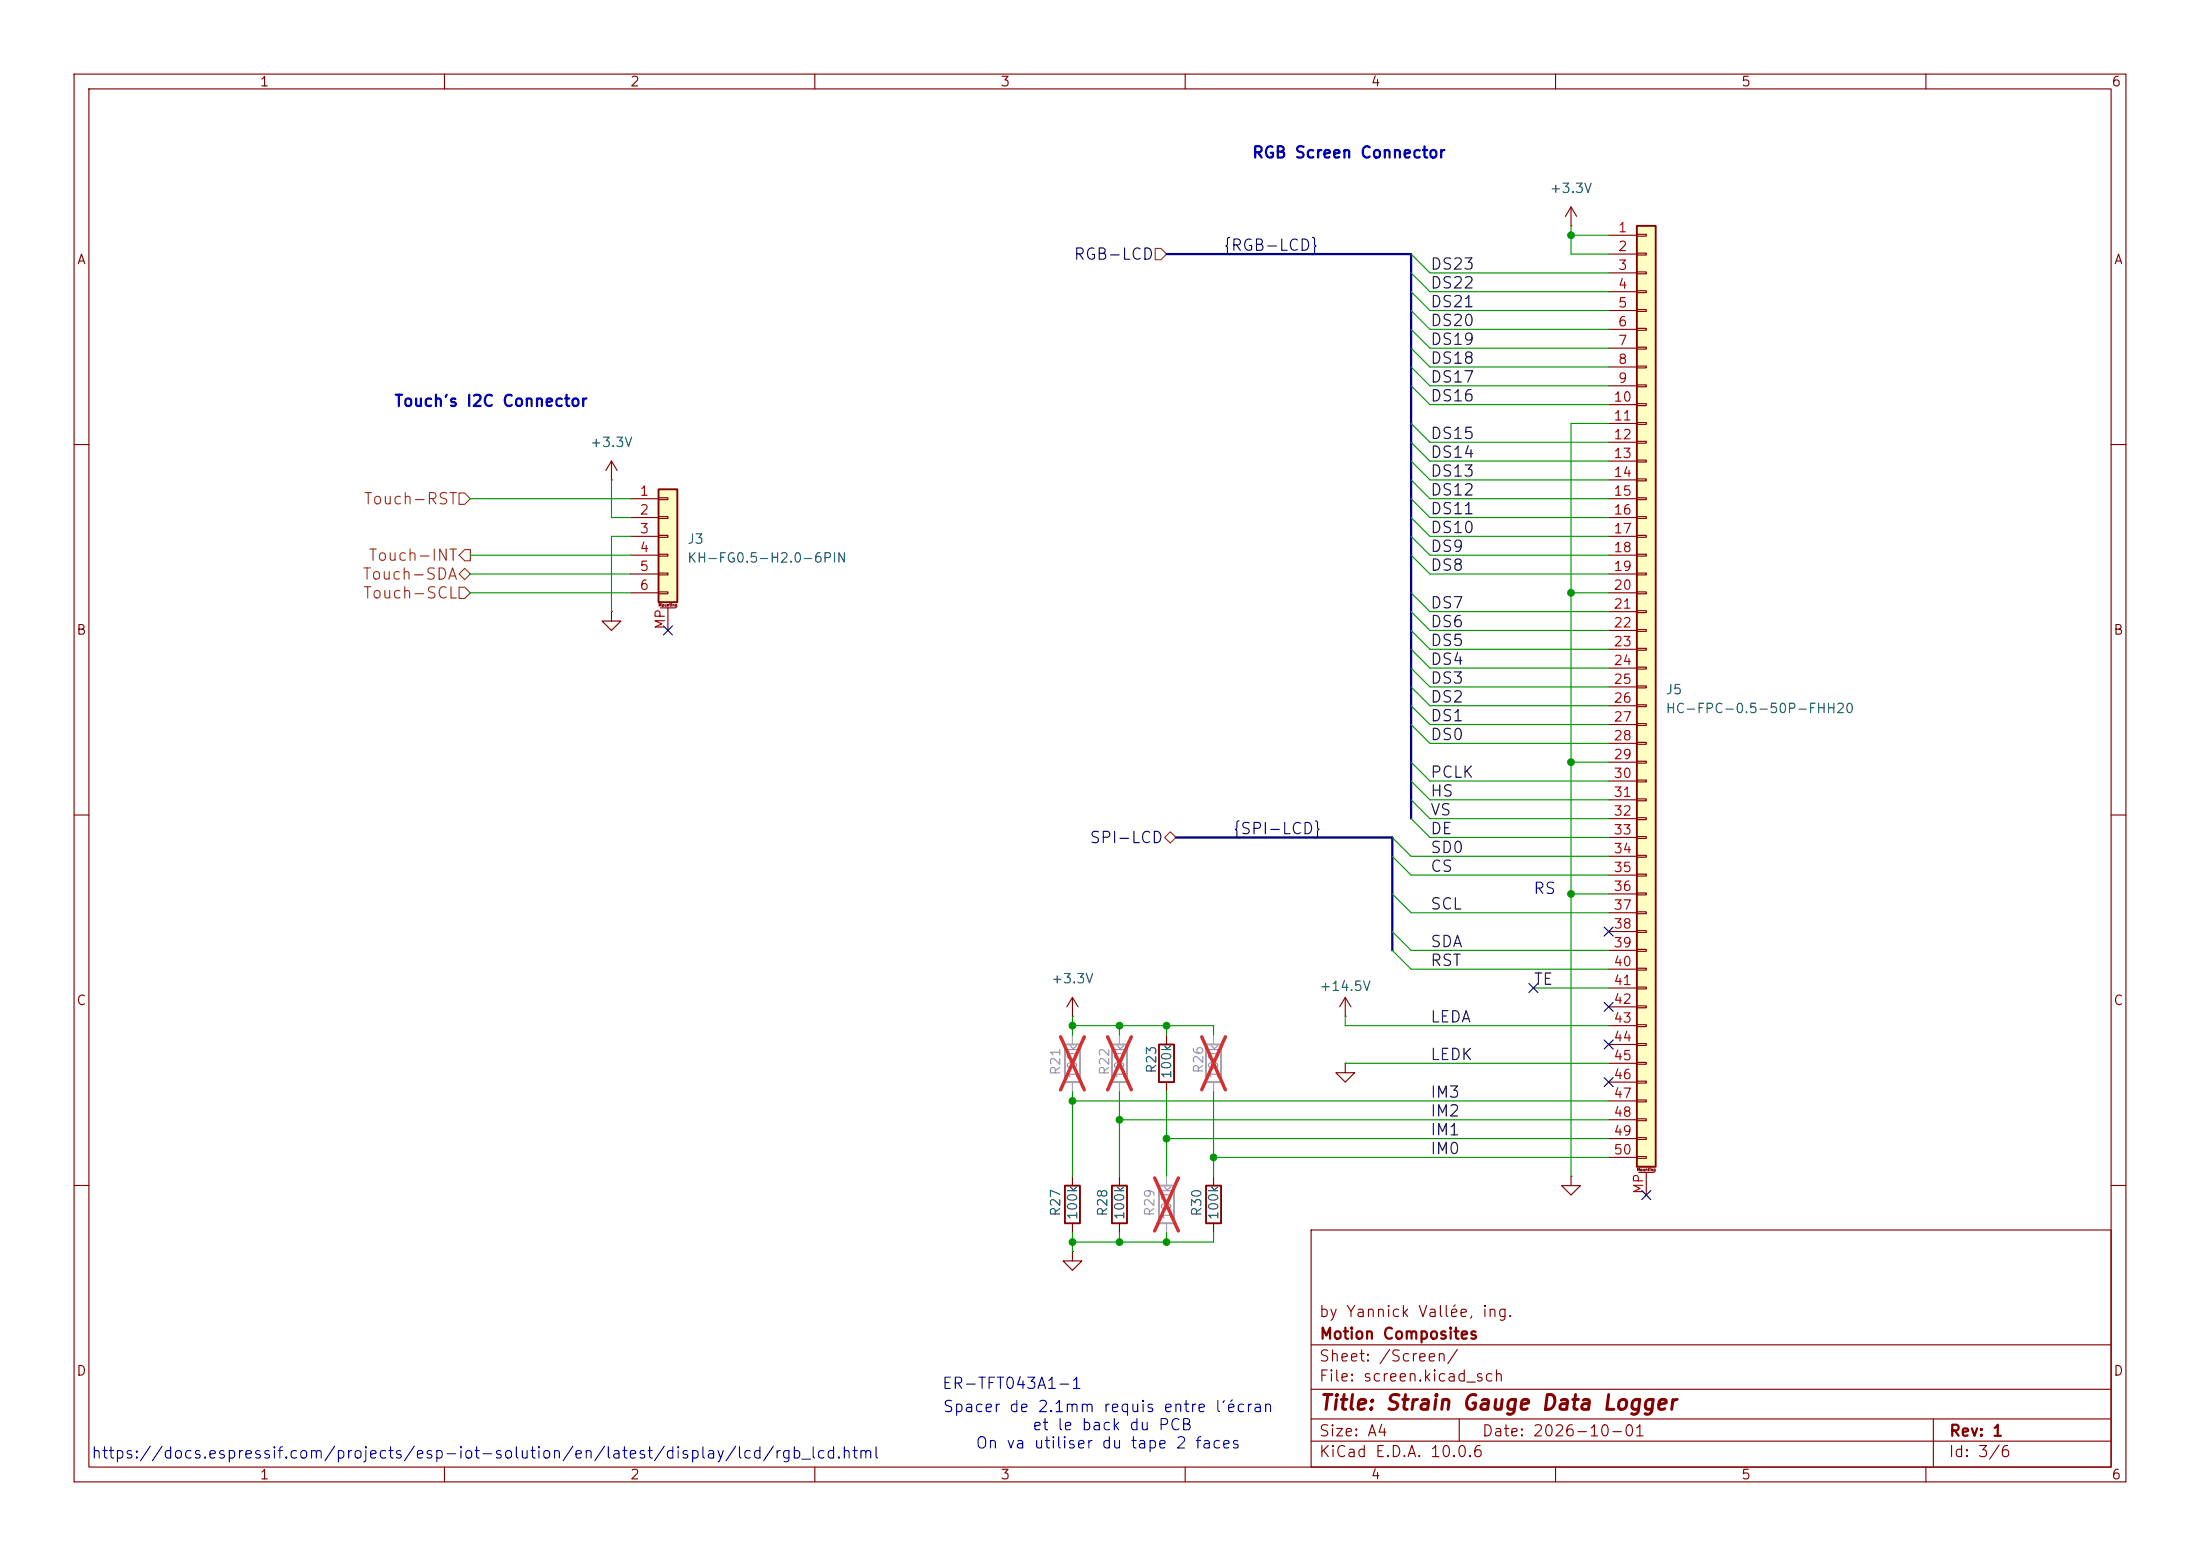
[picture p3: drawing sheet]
<svg xmlns="http://www.w3.org/2000/svg" width="297mm" height="210mm" viewBox="0 0 297 210" stroke-linecap="round" stroke-linejoin="round" font-family="sans-serif">
<g fill="none" stroke="#840000" stroke-width=".15">
<path d="M10 10h277v190h-277zM12 12h273v186h-273zM60 10v2M110 10v2M160 10v2M210 10v2M260 10v2M10 60h2M285 60h2M10 110h2M285 110h2M10 160h2"/>
<path d="M177 166h108v32h-108zM285 160h2M60 198v2M110 198v2M160 198v2M177 194.5h108M177 191.5h108M177 187.5h108M177 181.5h108M197 191.5v3M210 198v2M260 198v2"/>
<path d="M261 191.5v6.5"/>
</g>
<path d="M150.1 141h2v5.1h-2zM162.8 141h2v5.1h-2z" fill="none" stroke="#a1a1a1" stroke-width=".25"/>
<path d="M151.1 139.7v1.3M163.8 139.7v1.3M151.1 146.1v1.2M163.8 146.1v1.2" fill="none" stroke="#a1a1a1" stroke-width=".15"/>
<path d="M149.5 139.9l3.2 7.2M152.7 139.9l-3.2 7.2M162.2 139.9l3.2 7.2M165.4 139.9l-3.2 7.2" fill="none" stroke="#e12e31" stroke-width=".46"/>
<path d="M88.9 66h2.5v15.3h-2.5z" fill="#ffffc2"/>
<path d="M88.9 66h2.5v15.3h-2.5zM156.5 141h2v5.1h-2zM143.8 160h2v5.1h-2zM150.1 160h2v5.1h-2zM162.8 160h2v5.1h-2z" fill="none" stroke="#840000" stroke-width=".25"/>
<g fill="none" stroke="#840000" stroke-width=".15">
<path d="M212.1 30.5h.1M212.1 27.9l-.8 1.3M212.1 27.9l.8 1.3M212.1 27.9v2.6M85.1 67.3h3.8M85.1 69.9h3.8M85.1 72.4h3.8M85.1 74.9h3.8M85.1 77.5h3.8M88.9 67.2h1.3v.2h-1.3zM88.9 69.7h1.3v.3h-1.3zM88.9 72.3h1.3v.2h-1.3z"/>
<path d="M88.9 74.8h1.3v.3h-1.3zM88.9 77.3h1.3v.3h-1.3zM88.9 79.9h1.3v.2h-1.3zM82.5 82.6v1.2h1.3l-1.3 1.3-1.2-1.3h1.2M82.5 82.6h.1M85.1 80h3.8M89.2 82h2M90.2 82v3.1M144.8 137.2h.1M144.8 134.6v2.6M144.8 134.6l-.8 1.3M144.8 134.6l.7 1.3"/>
<path d="M157.5 139.7v1.3M181.6 137.2h.1M181.6 134.6l-.8 1.3M181.6 134.6l.8 1.3M181.6 134.6v2.6M144.8 158.8v1.2M151.1 158.8v1.2M157.5 146.1v1.2M163.8 158.8v1.2M181.6 143.5v1.3h1.3l-1.3 1.3-1.3-1.3h1.3M181.6 143.5h.1M212.1 158.8v1.2h1.3l-1.3 1.3-1.3-1.3h1.3"/>
<path d="M212.1 158.8h.1M144.8 168.9v1.3h1.2l-1.2 1.3-1.3-1.3h1.3M144.8 168.9h.1M144.8 165.1v1.3M151.1 165.1v1.3M163.8 165.1v1.3"/>
</g>
<path d="M143.8 141h2v5.1h-2zM156.5 160h2v5.1h-2z" fill="none" stroke="#a1a1a1" stroke-width=".25"/>
<path d="M144.8 139.7v1.3M144.8 146.1v1.2M157.5 158.8v1.2M157.5 165.1v1.3" fill="none" stroke="#a1a1a1" stroke-width=".15"/>
<path d="M143.2 139.9l3.2 7.2M146.4 139.9l-3.2 7.2M155.9 159l3.2 7.1M159.1 159l-3.2 7.1" fill="none" stroke="#e12e31" stroke-width=".46"/>
<path d="M221 30.5h2.5v127h-2.5z" fill="#ffffc2"/>
<path d="M221 30.5h2.5v127h-2.5z" fill="none" stroke="#840000" stroke-width=".25"/>
<g fill="none" stroke="#840000" stroke-width=".15">
<path d="M217.2 31.8h3.8M217.2 34.3h3.8M217.2 36.8h3.8M217.2 39.4h3.8M221 31.6h1.2v.3h-1.2zM221 34.2h1.2v.2h-1.2zM221 36.7h1.2v.3h-1.2zM221 39.2h1.2v.3h-1.2zM217.2 41.9h3.8M217.2 44.5h3.8M217.2 47h3.8M217.2 49.5h3.8"/>
<path d="M217.2 52.1h3.8M217.2 54.6h3.8M217.2 57.2h3.8M217.2 59.7h3.8M221 41.8h1.2v.2h-1.2zM221 44.3h1.2v.3h-1.2zM221 46.9h1.2v.2h-1.2zM221 49.4h1.2v.3h-1.2zM221 51.9h1.2v.3h-1.2zM221 54.5h1.2v.2h-1.2zM221 57h1.2v.3h-1.2zM221 59.6h1.2v.2h-1.2z"/>
<path d="M82.5 64.8h.1M82.5 62.2l-.7 1.3M82.5 62.2l.8 1.3M82.5 62.2v2.6M217.2 62.2h3.8M217.2 64.8h3.8M217.2 67.3h3.8M217.2 69.9h3.8M217.2 72.4h3.8M217.2 74.9h3.8M217.2 77.5h3.8M221 62.1h1.2v.3h-1.2z"/>
<path d="M221 64.6h1.2v.3h-1.2zM221 67.2h1.2v.2h-1.2zM221 69.7h1.2v.3h-1.2zM221 72.3h1.2v.2h-1.2zM221 74.8h1.2v.3h-1.2zM221 77.3h1.2v.3h-1.2zM221 79.9h1.2v.2h-1.2zM217.2 80h3.8M217.2 82.6h3.8M217.2 85.1h3.8M217.2 87.6h3.8M217.2 90.2h3.8"/>
<path d="M217.2 92.7h3.8M217.2 95.3h3.8M217.2 97.8h3.8M221 82.4h1.2v.3h-1.2zM221 85h1.2v.2h-1.2zM221 87.5h1.2v.3h-1.2zM221 90h1.2v.3h-1.2zM221 92.6h1.2v.2h-1.2zM221 95.1h1.2v.3h-1.2zM221 97.7h1.2v.2h-1.2zM217.2 100.3h3.8M217.2 102.9h3.8"/>
<path d="M217.2 105.4h3.8M217.2 108h3.8M217.2 110.5h3.8M217.2 113h3.8M217.2 115.6h3.8M217.2 118.1h3.8M221 100.2h1.2v.3h-1.2zM221 102.7h1.2v.3h-1.2zM221 105.3h1.2v.2h-1.2zM221 107.8h1.2v.3h-1.2zM221 110.4h1.2v.2h-1.2zM221 112.9h1.2v.3h-1.2z"/>
<path d="M221 115.4h1.2v.3h-1.2zM221 118h1.2v.2h-1.2zM217.2 120.7h3.8M217.2 123.2h3.8M217.2 125.7h3.8M217.2 128.3h3.8M217.2 130.8h3.8M217.2 133.4h3.8M217.2 135.9h3.8M217.2 138.4h3.8M221 120.5h1.2v.3h-1.2zM221 123.1h1.2v.2h-1.2z"/>
<path d="M221 125.6h1.2v.3h-1.2zM221 128.1h1.2v.3h-1.2zM221 130.7h1.2v.2h-1.2zM221 133.2h1.2v.3h-1.2zM221 135.8h1.2v.2h-1.2zM221 138.3h1.2v.3h-1.2zM217.2 141h3.8M217.2 143.5h3.8M217.2 146.1h3.8M217.2 148.6h3.8M217.2 151.1h3.8M217.2 153.7h3.8"/>
<path d="M217.2 156.2h3.8M221 140.8h1.2v.3h-1.2zM221 143.4h1.2v.2h-1.2zM221 145.9h1.2v.3h-1.2zM221 148.5h1.2v.2h-1.2zM221 151h1.2v.3h-1.2zM221 153.5h1.2v.3h-1.2zM221 156.1h1.2v.2h-1.2zM221.2 158.2h2.1M222.2 158.2v3.1"/>
</g>
<path d="M156 33.5h.7l.8 .8-.8 .8h-.7zM62 79.2h.7l.8 .8-.8 .8h-.7zM62 77.5l.7-.8 .8 .8-.8 .7zM62 66.5h.7l.8 .8-.8 .8h-.7zM62.7 74.2h.8v1.5h-.8l-.7-.8zM157.2 113l.8-.7 .7 .7-.7 .8z" fill="none" stroke="#725600" stroke-width=".15"/>
<path d="M157.5 34.3h33v76.2M158.7 113h29.3v15.3" fill="none" stroke="#000084" stroke-width=".3"/>
<g fill="none" stroke="#009600" stroke-width=".15">
<path d="M190.5 36.8l2.5 2.6h24.2M190.5 39.4l2.5 2.5h24.2M190.5 34.3l2.5 2.5h24.2M212.1 30.5v3.8h5.1M212.1 31.8h5.1M190.5 41.9l2.5 2.6h24.2M190.5 47l2.5 2.5h24.2M190.5 44.5l2.5 2.5h24.2M190.5 57.2l2.5 2.5h24.2M190.5 59.7l2.5 2.5h24.2M190.5 52.1l2.5 2.5h24.2M190.5 49.5l2.5 2.6h24.2"/>
<path d="M217.2 57.2h-5.1v101.6M63.5 67.3h21.6M63.5 77.5h21.6M63.5 74.9h21.6M82.5 64.8v5.1h2.6M85.1 72.4h-2.6v10.2M190.5 64.8l2.5 2.5h24.2M190.5 74.9l2.5 2.6h24.2M190.5 62.2l2.5 2.6h24.2M190.5 72.4l2.5 2.5h24.2M190.5 67.3l2.5 2.6h24.2M190.5 69.9l2.5 2.5h24.2"/>
<path d="M63.5 80h21.6M190.5 92.7l2.5 2.6h24.2M190.5 82.6l2.5 2.5h24.2M190.5 80l2.5 2.6h24.2M190.5 85.1l2.5 2.5h24.2M190.5 95.3l2.5 2.5h24.2M190.5 97.8l2.5 2.5h24.2M190.5 87.6l2.5 2.6h24.2M190.5 90.2l2.5 2.5h24.2M212.1 80h5.1M188 115.6l2.5 2.5h26.7M188 113l2.5 2.6h26.7"/>
<path d="M190.5 110.5l2.5 2.5h24.2M190.5 108l2.5 2.5h24.2M190.5 102.9l2.5 2.5h24.2M190.5 105.4l2.5 2.6h24.2M212.1 102.9h5.1M144.8 138.4h19v1.3M144.8 137.2v2.5M151.1 138.4v1.3M157.5 138.4v1.3M181.6 137.2v1.2h35.6M188 120.7l2.5 2.5h26.7M188 128.3l2.5 2.5h26.7"/>
<path d="M188 125.7l2.5 2.6h26.7M207 133.4h10.2M212.1 120.7h5.1M144.8 147.3v11.5M144.8 148.6h72.4M151.1 147.3v11.5M151.1 151.1h66.1M157.5 147.3v11.5M157.5 153.7h59.7M163.8 147.3v11.5M163.8 156.2h53.4M181.6 143.5h35.6"/>
<path d="M144.8 166.4v2.5M151.1 166.4v1.2M157.5 166.4v1.2M163.8 166.4v1.2h-19"/>
</g>
<g fill="none" stroke="#000084" stroke-width=".15">
<path d="M89.6 84.5l1.2 1.2M90.8 84.5l-1.2 1.2M206.4 132.7l1.2 1.3M207.6 132.7l-1.2 1.3M216.6 125.1l1.2 1.2M216.6 135.3l1.2 1.2M217.8 125.1l-1.2 1.2M217.8 135.3l-1.2 1.2M216.6 140.4l1.2 1.2M216.6 145.4l1.2 1.3M217.8 140.4l-1.2 1.2M217.8 145.4l-1.2 1.3"/>
<path d="M221.6 160.7l1.3 1.2M222.9 160.7l-1.3 1.2"/>
</g>
<g fill="#009600" stroke="#009600" stroke-width=".14">
<circle cx="144.8" cy="148.6" r=".46"/>
<circle cx="144.8" cy="167.6" r=".46"/>
<circle cx="157.5" cy="167.6" r=".46"/>
<circle cx="151.1" cy="167.6" r=".46"/>
<circle cx="212.1" cy="31.8" r=".46"/>
<circle cx="212.1" cy="120.7" r=".46"/>
<circle cx="212.1" cy="80" r=".46"/>
<circle cx="212.1" cy="102.9" r=".46"/>
<circle cx="151.1" cy="138.4" r=".46"/>
<circle cx="144.8" cy="138.4" r=".46"/>
<circle cx="163.8" cy="156.2" r=".46"/>
<circle cx="157.5" cy="138.4" r=".46"/>
<circle cx="157.5" cy="153.7" r=".46"/>
<circle cx="151.1" cy="151.1" r=".46"/>
</g>
<text font-size="2" fill="#840000" x="178" y="190.8">Title: Strain Gauge Data Logger</text>
<g font-size="1.5" fill="#0000c2">
<text x="168.9" y="21.7">RGB Screen Connector</text>
<text x="53.1" y="55.3">Touch's I2C Connector</text>
<text x="206.9" y="121">RS</text>
<text x="127.1" y="187.9">ER-TFT043A1-1</text>
<text x="127.2" y="191">Spacer de 2.1mm requis entre l'écran</text>
<text x="12.2" y="197.2">https://docs.espressif.com/projects/esp-iot-solution/en/latest/display/lcd/rgb_lcd.html</text>
<text x="131.6" y="195.9">On va utiliser du tape 2 faces</text>
<text x="139.3" y="193.4">et le back du PCB</text>
</g>
<g font-size="1.5" fill="#000084">
<text x="144.8" y="35.4">RGB-LCD</text>
<text x="165" y="34.2">{RGB-LCD}</text>
<text x="166.3" y="113">{SPI-LCD}</text>
<text x="147" y="114.2">SPI-LCD</text>
</g>
<g font-size="1.5" fill="#0f0f0f">
<text x="193" y="36.8">DS23</text>
<text x="193" y="41.9">DS21</text>
<text x="193" y="39.3">DS22</text>
<text x="193" y="44.4">DS20</text>
<text x="193" y="46.9">DS19</text>
<text x="193" y="49.5">DS18</text>
<text x="193" y="52">DS17</text>
<text x="193" y="54.6">DS16</text>
<text x="193" y="59.6">DS15</text>
<text x="193" y="64.7">DS13</text>
<text x="193" y="62.2">DS14</text>
<text x="193" y="69.8">DS11</text>
<text x="193" y="67.3">DS12</text>
<text x="193" y="72.3">DS10</text>
<text x="193" y="77.4">DS8</text>
<text x="193" y="74.9">DS9</text>
<text x="193" y="82.5">DS7</text>
<text x="193" y="87.6">DS5</text>
<text x="193" y="85">DS6</text>
<text x="193" y="92.7">DS3</text>
<text x="193" y="95.2">DS2</text>
<text x="193" y="90.1">DS4</text>
<text x="193" y="100.3">DS0</text>
<text x="193" y="97.7">DS1</text>
<text x="193" y="107.9">HS</text>
<text x="193" y="105.4">PCLK</text>
<text x="193" y="113">DE</text>
<text x="193" y="110.4">VS</text>
<text x="193" y="115.5">SD0</text>
<text x="193" y="118.1">CS</text>
<text x="193" y="123.1">SCL</text>
<text x="193" y="130.8">RST</text>
<text x="193" y="128.2">SDA</text>
<text x="207" y="133.3">TE</text>
<text x="193" y="143.5">LEDK</text>
<text x="193" y="138.4">LEDA</text>
<text x="193" y="148.5">IM3</text>
<text x="193" y="153.6">IM1</text>
<text x="193" y="151.1">IM2</text>
<text x="193" y="156.2">IM0</text>
</g>
<g font-size="1.5" fill="#725600">
<text x="49" y="68.5">Touch-RST</text>
<text x="49.6" y="76.1">Touch-INT</text>
<text x="48.8" y="78.6">Touch-SDA</text>
<text x="48.9" y="81.2">Touch-SCL</text>
</g>
<g font-size="1.5" fill="#840000">
<text x="178" y="178.1">by Yannick Vallée, ing.</text>
<text x="178" y="184.1">Sheet: /Screen/</text>
<text x="178" y="181.1">Motion Composites</text>
<text x="178" y="186.8">File: screen.kicad_sch</text>
<text x="178" y="197">KiCad E.D.A. 10.0.6</text>
<text x="178" y="194.2">Size: A4</text>
<text x="200" y="194.2">Date: 2026-10-01</text>
<text x="263" y="197">Id: 3/6</text>
<text x="263" y="194.2">Rev: 1</text>
</g>
<g font-size="1.3" fill="#840000">
<text x="35" y="12">1</text>
<text x="85" y="12">2</text>
<text x="135" y="12">3</text>
<text x="185" y="12">4</text>
<text x="235" y="12">5</text>
<text x="285" y="12">6</text>
<text x="10.3" y="36">A</text>
<text x="285.3" y="36">A</text>
<text x="10.2" y="86">B</text>
<text x="285.2" y="86">B</text>
<text x="10.2" y="136">C</text>
<text x="285.2" y="136">C</text>
<text x="10.2" y="186">D</text>
<text x="285.2" y="186">D</text>
<text x="35" y="200">1</text>
<text x="85" y="200">2</text>
<text x="135" y="200">3</text>
<text x="185" y="200">4</text>
<text x="235" y="200">5</text>
<text x="285" y="200">6</text>
</g>
<g font-size="1.3" fill="#006464">
<text x="209.1" y="26.4">+3.3V</text>
<text x="79.6" y="60.7">+3.3V</text>
<text x="92.7" y="73.7">J3</text>
<text x="92.7" y="76.2">KH-FG0.5-H2.0-6PIN</text>
<text x="224.8" y="94">J5</text>
<text x="224.8" y="96.6">HC-FPC-0.5-50P-FHH20</text>
<text x="141.8" y="133">+3.3V</text>
<text x="178" y="134.1">+14.5V</text>
<text x="156.4" y="145" transform="rotate(-90 156.4 145)">R23</text>
<text x="158.4" y="145.7" transform="rotate(-90 158.4 145.7)">100k</text>
<text x="143.5" y="164.3" transform="rotate(-90 143.5 164.3)">R27</text>
<text x="145.7" y="164.8" transform="rotate(-90 145.7 164.8)">100k</text>
<text x="149.8" y="164.3" transform="rotate(-90 149.8 164.3)">R28</text>
<text x="152.1" y="164.8" transform="rotate(-90 152.1 164.8)">100k</text>
<text x="162.5" y="164.3" transform="rotate(-90 162.5 164.3)">R30</text>
<text x="164.8" y="164.8" transform="rotate(-90 164.8 164.8)">100k</text>
</g>
<g font-size="1.3" fill="#a90000">
<text x="218.3" y="31.7">1</text>
<text x="218.3" y="34.2">2</text>
<text x="218.3" y="36.7">3</text>
<text x="218.3" y="39.3">4</text>
<text x="218.3" y="41.8">5</text>
<text x="218.3" y="44.4">6</text>
<text x="218.3" y="46.9">7</text>
<text x="218.3" y="49.4">8</text>
<text x="218.3" y="52">9</text>
<text x="217.7" y="54.5">10</text>
<text x="217.7" y="57.1">11</text>
<text x="217.7" y="59.6">12</text>
<text x="217.7" y="62.1">13</text>
<text x="217.7" y="64.7">14</text>
<text x="86.3" y="67.2">1</text>
<text x="86.3" y="69.8">2</text>
<text x="217.7" y="67.2">15</text>
<text x="217.7" y="69.8">16</text>
<text x="86.3" y="72.3">3</text>
<text x="86.3" y="74.8">4</text>
<text x="86.3" y="77.4">5</text>
<text x="217.7" y="72.3">17</text>
<text x="217.7" y="74.8">18</text>
<text x="217.7" y="77.4">19</text>
<text x="86.3" y="79.9">6</text>
<text x="217.7" y="79.9">20</text>
<text x="217.7" y="82.5">21</text>
<text x="90.1" y="85.1" transform="rotate(-90 90.1 85.1)">MP</text>
<text x="217.7" y="85">22</text>
<text x="217.7" y="87.5">23</text>
<text x="217.7" y="90.1">24</text>
<text x="217.7" y="92.6">25</text>
<text x="217.7" y="95.2">26</text>
<text x="217.7" y="97.7">27</text>
<text x="217.7" y="100.2">28</text>
<text x="217.7" y="102.8">29</text>
<text x="217.7" y="105.3">30</text>
<text x="217.7" y="107.9">31</text>
<text x="217.7" y="110.4">32</text>
<text x="217.7" y="112.9">33</text>
<text x="217.7" y="115.5">34</text>
<text x="217.7" y="118">35</text>
<text x="217.7" y="120.6">36</text>
<text x="217.7" y="123.1">37</text>
<text x="217.7" y="125.6">38</text>
<text x="217.7" y="128.2">39</text>
<text x="217.7" y="130.7">40</text>
<text x="217.7" y="133.3">41</text>
<text x="217.7" y="135.8">42</text>
<text x="217.7" y="138.3">43</text>
<text x="217.7" y="140.9">44</text>
<text x="217.7" y="143.4">45</text>
<text x="217.7" y="146">46</text>
<text x="217.7" y="148.5">47</text>
<text x="217.7" y="151">48</text>
<text x="217.7" y="153.6">49</text>
<text x="217.7" y="156.1">50</text>
<text x="222.2" y="161.3" transform="rotate(-90 222.2 161.3)">MP</text>
</g>
<g font-size="1.3" fill="#989898">
<text x="143.5" y="145.2" transform="rotate(-90 143.5 145.2)">R21</text>
<text x="145.7" y="145.7" transform="rotate(-90 145.7 145.7)">100k</text>
<text x="150.1" y="145.2" transform="rotate(-90 150.1 145.2)">R22</text>
<text x="152.1" y="145.7" transform="rotate(-90 152.1 145.7)">100k</text>
<text x="162.8" y="145" transform="rotate(-90 162.8 145)">R26</text>
<text x="164.8" y="145.7" transform="rotate(-90 164.8 145.7)">100k</text>
<text x="156.2" y="164.3" transform="rotate(-90 156.2 164.3)">R29</text>
<text x="158.4" y="164.8" transform="rotate(-90 158.4 164.8)">100k</text>
</g>
<g font-size=".4" fill="#840000">
<text x="88.9" y="81.9">Mounting</text>
<text x="220.9" y="158.1">Mounting</text>
</g>
</svg>
